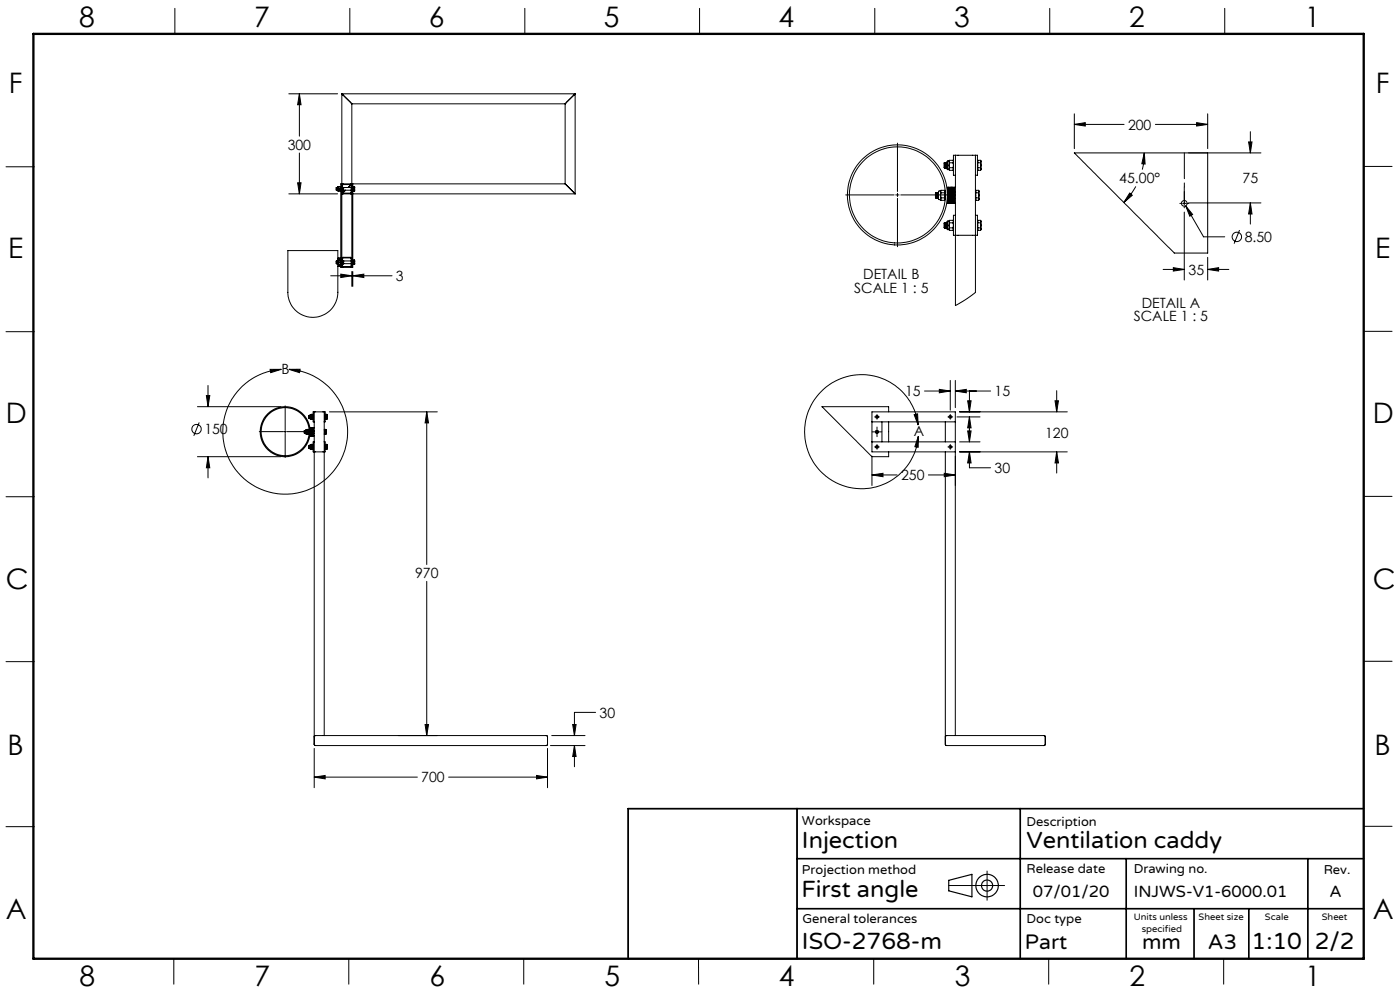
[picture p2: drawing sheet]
<svg xmlns="http://www.w3.org/2000/svg" width="420mm" height="297mm" viewBox="0 0 420 297" stroke-linecap="round" stroke-linejoin="round" font-family="sans-serif">
<g fill="none" stroke="#000" stroke-width=".35">
<path d="M284.6 263.8l7-1.8v6.8l-7-1.8z"/>
<circle cx="296.1" cy="265.4" r="1.66"/>
<circle cx="296.1" cy="265.4" r="3.4"/>
</g>
<g fill="none" stroke="#000" stroke-width=".3">
<path d="M52.5 2.5v7.7M105 2.5v7.7M157.4 2.5v7.7M209.9 2.5v7.7M262.4 2.5v7.7M314.9 2.5v7.7M367.4 2.5v7.7M86.6 28.1h14.7M89.8 28.1l.5 3.3h-1zM89.8 28.1v12.7M102.6 28.1l.3 .4M102.6 28.1h69.9"/>
<path d="M102.6 28.1v52h-.4v-25h.4M102.9 28.5l2.3 2.2M105.2 30.7l.4 .4M105.6 31.1v49h.2v-25M105.6 31.1h63.9M169.5 31.1v24M169.9 30.7l-.4 .4M172.2 28.5l-2.3 2.2M172.5 28.1l-.3 .4M172.5 28.1v30M322.3 37.3l3.3-.5v1zM322.3 34.1v10.5"/>
<path d="M322.3 37.3h14.9M346.6 37.3h15.7M359 36.8l3.3 .5-3.3 .5zM362.3 34.1v10.5M375.1 39.5v6.3M1.8 50h8.5M86.6 58.1h14.7M89.3 54.8h1l-.5 3.3zM89.8 45.9v12.2M100.9 56.2h.1M100.9 57h.1M100.9 56.2v.8"/>
<path d="M100.9 56.2l.1 .1M101 56.3v.6M101 56.9v.1M101 56.9l-.1 .1M101 56.2h.1M101 57h.1M101 56.2v.8M101 56.2v.1M101 56.2l.1 .1M101.1 56.3v.6M101.1 56.9v.1M101.1 56.9l-.1 .1"/>
<path d="M101.1 57h.1M101.1 56.2h.1M101.1 56.2v.1M101.2 56.2v.8M101.2 56.2v.1M101.2 56.3v.6M101.2 56.9l.1 .1M101.2 56.9v.1M101.3 56.2h.1M101.3 57h.1M101.3 56.2v.8M101.3 56.2l-.1 .1"/>
<path d="M101.6 56.9l.1 .4zM101.6 56.3l.1 .3M101.6 56.3v.6M101.6 55.9v.4zM101.7 56.6h.5M101.7 56.6l-.1 .3M102.2 55.9l-.9 .1v1.2l.9 .1M102.2 55.9v.7M102.2 56.6v.7M102.2 55.9h.1M102.2 57.3h.1M102.6 57.7l.3 .4"/>
<path d="M102.6 55.5l.3-.4h2.3l.4 .4M102.6 58.1h.1M102.6 58.1h3M102.8 56.2h.1M102.8 57h.1M102.8 56.2v.8M102.8 56.2v.1M102.8 55.3h2.5v2.6h-2.5zM102.8 56.3v.6M102.8 56.9v.1M102.8 56.9l.1 .1M102.9 56.2h.1"/>
<path d="M102.9 57h.1M102.9 57.7h.1M102.9 56.2v.8M102.9 56.2l-.1 .1M102.9 56.2v.1M102.9 56.3v.6M102.9 56.9l.1 .1M102.9 56.9v.1M103 57h2.3M103 56.2h2.3M103 56.2l-.1 .1M103 56.2v.8"/>
<path d="M103 56.2v.1M103 56.3v.6M103 56.9v.1M103.6 57l-.7 .7M105.3 55.3l-.8 .9M105.6 55.1h.1M105.6 57.7l-.4 .4M105.6 55.1h63.9M105.8 58.1h66.7M105.8 55.9h.5M105.8 57.3h.5M105.9 55.9v1.4"/>
<path d="M105.9 56.6h.4M106.3 55.9l.1 .4M106.3 56.6l.1 .3M106.4 56.9l-.1 .4M106.4 56.3v.6M106.4 56.3l-.1 .3M169.5 55.1l.4 .4M169.9 55.5l2.3 2.2M172.2 57.7l.3 .4M253.7 58.4h14.5M268.7 58.4h1M269.2 42.9v14.5"/>
<path d="M269.2 57.9v1M269.2 59.4v14.5M270.2 58.4h14.5M280.8 57.7h.1M280.8 59.3h.1M280.8 57.7v1.6M280.8 57.7l.1 .2M280.9 57.9v1.3M280.9 59.2l.1 .1M280.9 59.2l-.1 .1M281 57.7v1.6M281 57.7l-.1 .2"/>
<path d="M281 57.7h.1M281 59.3h.1M281 57.7l.1 .2M281.1 57.9v1.3M281.1 59.2l-.1 .1M281.1 59.2l.1 .1M281.2 57.7v1.6M281.2 57.7l-.1 .2M281.2 57.7h.1M281.2 59.3h.1M281.3 57.7v1.6M281.3 57.7l.1 .2"/>
<path d="M281.4 57.9v1.3M281.4 59.2l-.1 .1M281.4 59.2v.1M281.4 57.7v1.6M281.4 57.7v.2M281.4 57.7h.1M281.4 59.3h.1M281.5 57.7v1.6M281.5 57.7l.1 .1M281.6 59.2l-.1 .1M282.2 57.2l-.6 .2v2.4h.6M282.2 59.7v.1"/>
<path d="M282.2 57.2v.2M282.2 57.4v1.1M282.2 58.5v1.2M282.2 57.4l.1 .4M282.2 58.5l.1 .8M282.2 59.7l.1 .3M282.2 59.8l.1 .2M282.3 57.8l-.1 .7M282.3 57.8h1.1M282.3 59.3h1.1M282.3 57l-.1 .2M282.3 57h1.1"/>
<path d="M282.3 59.3l-.1 .4M282.3 57l-.1 .4M283.4 48.7v1.6M283.4 57.8l.1 .7M283.4 57l.1 .4M283.4 48.7h.1M283.4 50.3h.1M283.4 59.3l.1 .4M283.4 48.7l.1 .2M283.5 48.9v1.3M283.5 58.5l-.1 .8M283.5 58.5v1.2"/>
<path d="M283.5 57.4l-.1 .4M283.5 57.4v1.1M283.5 59.7l-.1 .3M283.5 57.7l.1 .2M283.5 50.2l-.1 .1M283.5 50.2l.1 .1M283.6 57.9v1.3M283.6 48.7v1.6M283.6 59.2v.1M283.6 59.2l-.1 .1M283.6 48.7h.1M283.6 50.3h.1"/>
<path d="M283.6 48.7l-.1 .2M283.6 57.8v.1M283.6 48.7l.1 .2M283.7 48.9v1.3M283.7 50.2l-.1 .1M283.7 50.2l.1 .1M283.8 48.7v1.6M283.8 48.7h.1M283.8 50.3h.1M283.8 48.7l-.1 .2M283.8 48.7l.2 .2M284 48.9v1.3"/>
<path d="M284 50.2l.1 .1M284 50.2l-.2 .1M284.1 48.7v1.6M284.1 48.7h.1M284.1 50.3h.1M284.1 48.7l-.1 .2M284.1 48.7v.1M284.2 57.7v.1M284.2 59.3h.1M284.6 56.1v4.8M284.7 48.2l-.6 .2v2.3l.6 .1M284.7 49.5v1.2"/>
<path d="M284.7 49.5l.2 .8M284.7 48.4l.2 .4M284.7 48.4v1.1M284.7 50.7v.1M284.7 48.2v.2M284.7 50.7l.2 .3M284.7 50.8l.2 .2M284.9 48.8l-.2 .7M284.9 48.8h1M284.9 48l-.2 .2M284.9 50.3h1M284.9 51h1"/>
<path d="M284.9 48h1M284.9 50.3l-.2 .4M284.9 48l-.2 .4M285 56.1v4.8M285.4 56.1v4.8M285.8 56.1v4.8M285.9 48.8v1.5M285.9 48v.8M285.9 50.3v.7M285.9 48l.1 .2M286 50.8l-.1 .2M286.2 56.1v4.8"/>
<path d="M286.6 46.5v45.1l3-1.8 3-2.1v-41.2M286.6 46.5h6M286.6 56.1h-2.4v4.8h2.4M286.6 46.5h-.6v6h.6M292.6 57.2h.1M292.6 59.8h.1M292.6 46.5h.6v6h-.6M292.7 57.8h.9M292.7 59.3h.9M293.2 48.2h.1M293.2 50.8h.1M293.3 48.8h.9"/>
<path d="M293.3 50.3h.9M293.6 57.8l.1 .7M293.6 57l.1 .4M293.6 57h-.9v3h.9M293.6 59.3l.1 .4M293.7 58.5l-.1 .8M293.7 57.4v1.1M293.7 57.4l-.1 .4M293.7 58.5v1.2M293.7 59.7l-.1 .3M294.2 48.8l.1 .7M294.2 48l.1 .4"/>
<path d="M294.2 48h-.9v3h.9M294.2 50.3l.1 .4M294.3 49.5l-.1 .8M294.3 49.5v1.2M294.3 50.7l-.1 .3M294.3 48.4l-.1 .4M294.3 48.4v1.1M338.9 57.9l.8 .6-2.6 2.2zM340.7 55.9l-1.8 2.8-1.8 2M343.3 45.8l.2 3.4-1-.1zM343.3 45.8l-.2 3.2-.4 1.8M355.3 56.1v3.8"/>
<path d="M362.3 45.8v30h-10l-30-30h56M374.6 42.5h1l-.5 3.3zM409.1 49.9h8.5M100.9 78.2h.1M100.9 79h.1M100.9 78.2v.8M100.9 78.2l.1 .1M101 78.3v.6M101 78.9v.1M101 78.9l-.1 .1M101 78.2h.1M101 79h.1"/>
<path d="M101 78.2v.8M101 78.2l.1 .1M101 78.2v.1M101.1 78.3v.6M101.1 78.9l-.1 .1M101.1 78.9v.1M101.1 78.2h.1M101.1 79h.1M101.1 78.2v.1M101.2 78.2v.8M101.2 78.2v.1M101.2 78.3v.6"/>
<path d="M101.2 78.9v.1M101.2 78.9l.1 .1M101.3 78.2h.1M101.3 79h.1M101.3 78.2v.8M101.3 78.2l-.1 .1M101.4 79.2v.6M101.4 77.4v.6M101.4 77.4v-2.3h-15v12.5a7.5 7.5 0 0 0 7.5 7.5 7.5 7.5 0 0 0 7.5-7.5v-7.8M101.4 79.8h.8M101.4 77.4h.8M101.6 79.3v.5"/>
<path d="M101.6 77.4v.6M101.6 78.3l.1 .3M101.6 78.3v.6M101.6 78.9l.1 .4zM101.6 78v.3zM101.7 78.6h.5M101.7 78.6l-.1 .3M101.7 79.3v.5M101.7 77.4v.6M102 79.3v.5M102 77.4v.6M102.2 79.3v.5"/>
<path d="M102.2 77.4v.6M102.2 78h-.9v1.2l.9 .1M102.2 78.6v.7M102.2 78v.6M102.2 79.3h.1M102.2 78h.1M102.6 79.7l.3 .4h2.3l.4-.4M102.6 77.5l.3-.4h2.3l.4 .4M102.8 78.2h.1M102.8 79h.1M102.8 78.2v.8M102.8 78.2h2.5"/>
<path d="M102.8 79h2.5M102.8 78.2v.1M102.8 77.4l2.5-.1v2.5l-2.4 .1zM102.8 78.3v.6M102.8 78.9l.1 .1M102.8 78.9v.1M102.9 78.2h.1M102.9 79h.1M102.9 78.2v.8M102.9 78.2l-.1 .1M102.9 78.2v.1M102.9 78.3v.6"/>
<path d="M102.9 78.9v.1M102.9 78.9l.1 .1M103 78.2l-.1 .1M103 78.2v.8M103 78.2v.1M103 78.3v.6M103 78.9v.1M105.8 78h.5M105.8 79.3h.5M105.9 78v1.3M105.9 78.6h.4M106.3 78l.1 .3"/>
<path d="M106.3 78.6l.1 .3M106.4 78.3l-.1 .3M106.4 78.9l-.1 .4M106.4 78.3v.6M282.3 60h1.1M283.4 66.7v1.6M283.4 66.7h.1M283.4 68.3h.1M283.4 66.7l.1 .2M283.5 66.9v1.3M283.5 68.2l.1 .1M283.5 68.2l-.1 .1"/>
<path d="M283.6 66.7v1.6M283.6 66.7h.1M283.6 68.3h.1M283.6 66.7l-.1 .2M283.6 66.7l.1 .2M283.7 66.9v1.3M283.7 68.2l.1 .1M283.7 68.2l-.1 .1M283.8 66.7v1.6M283.8 66.7h.1M283.8 68.3h.1M283.8 66.7l-.1 .2"/>
<path d="M283.8 66.7l.2 .2M284 66.9v1.3M284 68.2l-.2 .1M284 68.2l.1 .1M284.1 66.7v1.6M284.1 68.3h.1M284.1 66.7l-.1 .2M284.7 66.2l-.6 .2v2.3l.6 .1M284.7 67.5l.2 .8M284.7 66.4l.2 .4M284.7 68.6v.2M284.7 66.2v.2"/>
<path d="M284.7 66.4v1.1M284.7 67.5v1.1M284.7 68.6l.2 .4M284.7 68.8l.2 .2M284.9 66.8l-.2 .7M284.9 66.8h1M284.9 68.3h1M284.9 66l-.2 .2M284.9 66h1M284.9 69h1M284.9 66l-.2 .4M284.9 68.3l-.2 .3"/>
<path d="M285.9 66.8v1.5M285.9 66v.8M285.9 68.3v.7M285.9 66l.1 .2M286 68.8l-.1 .2M286.6 64.5h-.6v6h7.2v-6h-.6M293.2 66.2h.1M293.2 68.8h.1M293.3 66.8h.9M293.3 68.3h.9M294.2 66.8l.1 .7M294.2 66l.1 .4"/>
<path d="M294.2 66h-.9v3h.9M294.2 68.3l.1 .3M294.3 67.5l-.1 .8M294.3 67.5v1.1M294.3 66.4l-.1 .4M294.3 66.4v1.1M294.3 68.6l-.1 .4M353.9 61h.4M354.8 61h1M355.3 60.4v1.1M355.3 61.9v.4M355.3 63.6v20.3"/>
<path d="M355.7 61.7l2.1 2.6-.9 .5zM355.7 61.7l5.4 9.3h6.3M356.3 61h.4M356.6 60.8h21.7M362.3 77.1v6.8M371.9 69l-1.7 4M375.1 60.8v6.4M375.1 60.8l.5 3.3h-1zM1.8 99.4h8.5M99.2 82.7h6.4M102.2 82.2l3.4 .5-3.4 .5zM105.6 81.4v4.4"/>
<path d="M105.8 82.7l3.3-.5v1zM105.8 81.4v4.4M105.8 82.7h11.8M348.9 80.7h6.4M352 80.2l3.3 .5-3.3 .5zM362.3 80.7l3.3-.5v1zM362.3 80.7h6.4M409.1 99.3h8.5M61.9 118.6h1l-.5 3.3zM62.4 115.5v6.4M81 110.7h3.4l-3.2 1zM84.4 110.7a18.7 18.7 0 0 0-14.9 28.4 18.7 18.7 0 0 0 32 0 18.7 18.7 0 0 0-14.8-28.4"/>
<path d="M86.7 110.7h3.3l-.1 1zM277.4 117.2h7.7M281.8 116.7l3.3 .5-3.3 .5zM285.1 114v8.9M286.6 117.2l3.3-.5v1zM286.6 117.2h10.6M286.6 114v8.2M290.8 117.2v6.2M317 117.1v6.3M59.2 121.9h25.1M59.2 136.9h25.1M59.8 126.6l-1.7 4"/>
<path d="M62.4 136.9l.5 3.3h-1zM62.4 136.9v6.3M77.8 129.4h7.3M85.3 129.4h.5M85.5 121.6v7.3M85.5 129.1v.5M85.5 129.9v7.2M86.1 129.4h7.2M91.3 129h.1M91.3 129.8h.1M91.3 129v.8M91.3 129l.1 .1"/>
<path d="M91.4 129.1v.6M91.4 129.7v.1M91.4 129.7l-.1 .1M91.4 129h.1M91.4 129.8h.1M91.4 129v.8M91.4 129l.1 .1M91.4 129v.1M91.5 129.1v.6M91.5 129.7l-.1 .1M91.5 129.7v.1M91.5 129v.1"/>
<path d="M91.5 129h.1M91.5 129.8h.1M91.6 129v.8M91.6 129v.1M91.6 129.1v.6M91.6 129.7v.1M91.6 129.7l.1 .1M91.7 129h.1M91.7 129.8h.1M91.7 129v.8M91.7 129v.1M91.7 129l-.1 .1"/>
<path d="M92 128.8h-.3v1.2l.3 .1M92 130v.1M92 128.8v.1M92 128.9v.5M92 129.4v.6M92 128.9l.1 .1M92 129.4l.1 .4M92 130l.1 .2M92 130.1l.1 .1M92.1 129l-.1 .4M92.1 129h.5M92.1 129.8h.5"/>
<path d="M92.1 128.7l-.1 .1M92.1 128.7h.5M92.1 130.2h.5M92.1 129.8l-.1 .2M92.1 128.7l-.1 .2M92.6 129l.1 .4M92.6 128.7l.1 .2M92.6 129.8l.1 .2M92.6 124.5h.1M92.6 125.3h.1M92.6 133.5h.1M92.6 134.3h.1"/>
<path d="M92.6 124.5v.8M92.6 133.5v.8M92.6 124.5l.1 .1M92.6 133.5l.1 .1M92.7 124.6v.7M92.7 133.6v.7M92.7 129.4l-.1 .4M92.7 129.4v.6M92.7 128.9l-.1 .1M92.7 128.9v.5M92.7 130l-.1 .2M92.7 129v.1"/>
<path d="M92.7 125.3h-.1M92.7 125.3h.1M92.7 134.3h.1M92.7 134.3h-.1M92.7 129.1v.6M92.7 129.7v.1M92.7 124.5h.1M92.7 133.5h.1M92.7 124.5v.8M92.7 133.5v.8M92.7 129.1h.1M92.7 124.5l.1 .1"/>
<path d="M92.7 124.5v.1M92.7 133.5v.1M92.7 133.5l.1 .1M92.8 124.6v.7M92.8 133.6v.7M92.8 125.3h-.1M92.8 125.3h.1M92.8 134.3h.1M92.8 134.3h-.1M92.9 124.5h.1M92.9 125.3h.1M92.9 124.5l-.1 .1"/>
<path d="M92.9 133.5h.1M92.9 134.3h.1M92.9 133.5l-.1 .1M92.9 124.5v.8M92.9 133.5v.8M92.9 124.5v.1M92.9 133.5v.1M92.9 124.6v.7M92.9 133.6v.7M93 125.3h.1M93 134.3h.1M93 124.5v.8"/>
<path d="M93 133.5v.8M93 124.5v.1M93 133.5v.1M93 129.8h.1M93.1 129h.1M93.3 128.2v2.4M93.3 124.3l-.3 .1v1.1l.3 .1M93.3 133.3l-.3 .1a.76 .76 0 0 0 .3 1.2M93.3 125v.5M93.3 125l.1 .3M93.3 124.4l.1 .2M93.3 124.4v.6"/>
<path d="M93.3 125.6h.1M93.3 124.3v.1M93.3 125.5l.1 .2M93.3 133.9l.1 .4M93.3 133.4l.1 .2M93.3 134.5v.1M93.3 133.3v.1M93.3 133.4v.5M93.3 133.9v.6M93.3 134.5l.1 .2M93.3 125.6l.1 .1M93.3 134.6l.1 .1"/>
<path d="M93.4 124.6l-.1 .4M93.4 133.6l-.1 .3M93.4 125.3h.5M93.4 124.2l-.1 .1M93.4 134.3h.5M93.4 133.2l-.1 .1M93.4 124.6h.5M93.4 125.7h.5M93.4 124.2h.5M93.4 125.3l-.1 .2M93.4 124.2l-.1 .2M93.4 133.6h.5"/>
<path d="M93.4 133.2h.5M93.4 134.7h.5M93.4 133.2l-.1 .2M93.4 134.3l-.1 .2M93.5 128.2v2.4M93.7 128.2v2.4M93.9 128.2v2.4M93.9 124.6v.7M93.9 124.2v.4M93.9 133.6v.7M93.9 133.2v.4M93.9 134.3v.4"/>
<path d="M93.9 124.2v.1M93.9 133.2v.1M93.9 125.3v.2M93.9 125.5v.2M93.9 125.6v.1M93.9 134.6v.1M94.1 128.2v2.4M94.3 123.4v97h.4M94.3 132.4h-.4v3h3.6v-3h-.2M94.3 123.4h3M94.3 128.2h-1.2v2.4h1.2M94.3 123.4h-.4v3h.4"/>
<path d="M97.3 123.4h.2v3h-.2M97.3 128.8h.1M97.3 130.1h.1M97.3 123.4v97M97.3 129h.4M97.3 129.8h.4M97.5 124.3h.1M97.5 125.6h.1M97.5 133.3h.1M97.5 134.6h.1M97.6 125.3h.4M97.6 134.3h.4"/>
<path d="M97.6 124.6h.4M97.6 133.6h.4M97.7 129l.1 .4M97.7 128.7l.1 .2M97.7 128.7h-.4v1.5h.4M97.7 129.8l.1 .2M97.8 129.4l-.1 .4M97.8 128.9v.5M97.8 128.9l-.1 .1M97.8 129.4v.6M97.8 130l-.1 .2M98 124.6l.1 .4"/>
<path d="M98 124.2l.1 .2M98 133.6l.1 .3M98 133.2l.1 .2M98 124.2h-.4v1.5h.4M98 133.2h-.4v1.5h.4M98 125.3l.1 .2M98 134.3l.1 .2M98.1 125l-.1 .3M98.1 125v.5M98.1 125.5l-.1 .2M98.1 124.4l-.1 .2M98.1 124.4v.6"/>
<path d="M98.1 125.6h.1M98.1 133.9l-.1 .4M98.1 133.9v.6M98.1 133.4l-.1 .2M98.1 133.4v.5M98.1 134.5l-.1 .2M98.1 125.6l-.1 .1M98.8 123.4h32.4M128 123.4l.6 3.3h-1.1zM128 123.4v45.8M261.6 136.7v8.8M261.6 132.4h25"/>
<path d="M261.6 126.4h25M261.7 129.4h.9M262.4 133.9h.2M262.4 125h.2M262.9 133.9h.4M262.9 125h.4M262.9 129.4h.4M263.1 124.2v.2M263.1 124.7v.5M263.1 125.4v.3M263.1 128v.9M263.1 129.2v.5"/>
<path d="M263.1 130v.9M263.1 133.2v.2M263.1 133.7v.5M263.1 134.4v.3M263.6 133.9h.2M263.6 125h.2M263.6 129.4h.9M264.6 126.4v6M266.6 123.4v-1.5h-20l15 15h5v-1.5M266.6 126.4v6M274.2 124.3l1.1-.3 .1 3.4zM275.4 127.4a17.1 17.1 0 0 0-26.3-12.3 17.1 17.1 0 0 0 .7 29 17.1 17.1 0 0 0 25.7-13.4"/>
<path d="M275.5 130.7l-.1 3.4-.9-.2zM283.6 135.4v85h.4M283.6 126.4v6M284.4 133.9h.2M284.4 125h.2M284.8 133.9h.6M284.8 125h.6M285.1 124.2v.2M285.1 124.7v.5M285.1 125.4v.3M285.1 133.2v.2M285.1 133.7v.5"/>
<path d="M285.1 134.4v.3M285.6 133.9h.2M285.6 125h.2M286.6 135.4h-25v-12h25v97M287.1 125h6.9M287.9 123.4h32.3M287.9 135.4h32.3M287.9 132.4h6.1M290.3 120.1h1l-.5 3.3zM290.3 129.1h1l-.5 3.3zM290.8 125l.5 3.2h-1zM290.8 135.4l.5 3.3h-1z"/>
<path d="M290.8 125v7.4M290.8 135.4v4.8h6.4M316.5 120.1h1l-.5 3.3zM317 135.4l.5 3.3h-1zM317 135.4v6.4M1.8 148.9h8.5M261.6 142.3l3.3-.5v1.1zM261.6 142.3h7.5M278.5 142.3h8.1M283.3 141.8l3.3 .5-3.3 .6zM409.1 148.8h8.5M128 174.2v46.2"/>
<path d="M1.8 198.3h8.5M409.1 198.2h8.5M127.5 217.1h1.1l-.6 3.3zM171.8 217.1h1l-.5 3.3zM178.7 213.5h-6.4v6.9M94.3 232.9l3.2-.5v1zM94.3 224.3v11.8M94.3 232.9h30.9M94.7 220.4h2.6M94.7 220.4l-.4 .4v2.3l.4 .3h69.2l.4-.3v-2.3M97.3 220.4h66.6M134.6 232.9h29.7"/>
<path d="M161 232.4l3.3 .5-3.3 .5zM163.9 220.4l.4 .4M164.3 224.3v11.8M165.1 223.4h10.4M165.5 220.4h10M172.3 223.4l.5 3.3h-1zM172.3 223.4v6.4M283.6 220.8v2.3l.4 .3h29.2l.4-.3v-2.3M284 220.4l-.4 .4M284 220.4h29.2M313.2 220.4l.4 .4M1.8 247.8h8.5"/>
<path d="M188.5 242.4h50.6v44.9h-50.6zM409.1 247.6h8.5M284.6 265.4h16.8M296.1 261.1v8.7M52.1 287.3v7.7M104.6 287.3v7.7M157.1 287.3v7.7M209.6 287.3v7.7M262.1 287.3v7.7M314.6 287.3v7.7M367.1 287.3v7.7"/>
<circle cx="269.2" cy="58.4" r="15"/>
<circle cx="269.2" cy="58.4" r="14.4"/>
<circle cx="355.3" cy="61" r=".85"/>
<circle cx="371.1" cy="71" r="1.41"/>
<circle cx="59" cy="128.6" r="1.41"/>
<circle cx="85.5" cy="129.4" r="7.5"/>
<circle cx="85.6" cy="129.4" r="7.2"/>
<circle cx="263.1" cy="124.9" r=".43"/>
<circle cx="263.1" cy="129.4" r=".43"/>
<circle cx="263.1" cy="133.9" r=".43"/>
<circle cx="285.1" cy="133.9" r=".43"/>
<circle cx="285.1" cy="124.9" r=".43"/>
</g>
<path d="M239.1 242.4v44.9M239.1 257.3h170M306.1 242.4v44.9M337.9 257.3v30M392.4 257.3v30M409.1 242.4h-220.6v44.9M239.1 272.3h170M358.2 272.3v15M374.6 272.3v15" fill="none" stroke="#000" stroke-width=".5"/>
<path d="M10 10.2h399.1v277.1h-399.1z" fill="none" stroke="#000" stroke-width=".7"/>
<path d="M355.3 45.8v15" fill="none" stroke="#000" stroke-width=".3" stroke-dasharray="15.2 1.3 1.3 1.3" stroke-dashoffset="7.5"/>
<g fill="#000">
<path d="M374.6 42.5h1l-.5 3.3zM375.1 60.8l.5 3.3h-1z"/>
<path d="M81 110.7h3.4l-3.2 1zM86.7 110.7h3.3l-.1 1zM274.2 124.3l1.1-.3 .1 3.4zM275.5 130.7l-.1 3.4-.9-.2z"/>
<path d="M161 232.4l3.3 .5-3.3 .5zM94.3 232.9l3.2-.5v1zM127.5 217.1h1.1l-.6 3.3zM128 123.4l.6 3.3h-1.1zM61.9 118.6h1l-.5 3.3zM62.4 136.9l.5 3.3h-1zM171.8 217.1h1l-.5 3.3zM172.3 223.4l.5 3.3h-1zM316.5 120.1h1l-.5 3.3zM317 135.4l.5 3.3h-1zM290.8 125l.5 3.2h-1zM290.3 120.1h1l-.5 3.3zM281.8 116.7l3.3 .5-3.3 .5zM286.6 117.2l3.3-.5v1zM290.3 129.1h1l-.5 3.3zM290.8 135.4l.5 3.3h-1zM283.3 141.8l3.3 .5-3.3 .6zM261.6 142.3l3.3-.5v1.1zM89.8 28.1l.5 3.3h-1zM89.3 54.8h1l-.5 3.3zM102.2 82.2l3.4 .5-3.4 .5zM105.8 82.7l3.3-.5v1zM359 36.8l3.3 .5-3.3 .5zM322.3 37.3l3.3-.5v1zM338.9 57.9l.8 .6-2.6 2.2zM343.3 45.8l.2 3.4-1-.1zM355.7 61.7l1.2 3.1 .9-.5zM352 80.2l3.3 .5-3.3 .5zM362.3 80.7l3.3-.5v1z"/>
</g>
<g font-size="8.5">
<text x="23.8" y="8">8</text>
<text x="76.3" y="8">7</text>
<text x="128.7" y="8">6</text>
<text x="181.2" y="8">5</text>
<text x="233.6" y="8">4</text>
<text x="286.3" y="8">3</text>
<text x="338.7" y="8">2</text>
<text x="391.4" y="8">1</text>
<text x="2.7" y="28">F</text>
<text x="412.8" y="28">F</text>
<text x="2.4" y="77.2">E</text>
<text x="412.5" y="77.2">E</text>
<text x="1.8" y="126.8">D</text>
<text x="411.9" y="126.9">D</text>
<text x="1.8" y="176.6">C</text>
<text x="411.9" y="176.7">C</text>
<text x="2.3" y="226.2">B</text>
<text x="412.4" y="226.2">B</text>
<text x="1.7" y="275.4">A</text>
<text x="411.8" y="275.5">A</text>
<text x="23.9" y="295.5">8</text>
<text x="76.4" y="295.5">7</text>
<text x="128.8" y="295.5">6</text>
<text x="181.3" y="295.5">5</text>
<text x="233.7" y="295.5">4</text>
<text x="286.4" y="295.5">3</text>
<text x="338.8" y="295.5">2</text>
<text x="391.5" y="295.5">1</text>
</g>
<g font-size="7.1">
<text x="240.6" y="254">Injection</text>
<text x="308" y="254">Ventilation caddy</text>
<text x="240.4" y="268.8">First angle</text>
<text x="240.6" y="284.3">ISO-2768-m</text>
<text x="375.5" y="284.3">1:10</text>
<text x="394.4" y="284.3">2/2</text>
</g>
<g font-size="6.3">
<text x="307.5" y="284.3">Part</text>
<text x="342.6" y="284.3">mm</text>
<text x="362.4" y="284.3">A3</text>
</g>
<g font-size="4.9">
<text x="309.9" y="268.7">07/01/20</text>
<text x="340.1" y="268.7">INJWS-V1-6000.01</text>
<text x="398.9" y="268.7">A</text>
</g>
<g font-size="4.2">
<text x="338.4" y="38.9">200</text>
<text x="86.3" y="44.9">300</text>
<text x="335.8" y="54.9">45.00°</text>
<text x="372.8" y="54.9">75</text>
<text x="373.4" y="72.5">8.50</text>
<text x="259" y="83.6">DETAIL B</text>
<text x="356.6" y="82.3">35</text>
<text x="118.8" y="84.2">3</text>
<text x="256.3" y="87.8">SCALE 1 : 5</text>
<text x="342.5" y="92.2">DETAIL A</text>
<text x="340.1" y="96.3">SCALE 1 : 5</text>
<text x="84.4" y="112">B</text>
<text x="271.5" y="118.8">15</text>
<text x="298.4" y="118.8">15</text>
<text x="61.3" y="130.1">150</text>
<text x="274.1" y="130.6">A</text>
<text x="313.5" y="131.2">120</text>
<text x="270.3" y="143.9">250</text>
<text x="298.4" y="141.8">30</text>
<text x="124.5" y="173.3">970</text>
<text x="179.9" y="215.1">30</text>
<text x="126.4" y="234.5">700</text>
</g>
<g font-size="3.9">
<text x="240.6" y="247.2">Workspace</text>
<text x="307.9" y="247.4">Description</text>
<text x="240.6" y="262.1">Projection method</text>
<text x="308" y="261.5">Release date</text>
<text x="340.1" y="261.5">Drawing no.</text>
<text x="397.1" y="262.1">Rev.</text>
<text x="240.7" y="276.6">General tolerances</text>
<text x="308" y="276.6">Doc type</text>
</g>
<g font-size="2.8">
<text x="340.1" y="275.6">Units unless</text>
<text x="359.6" y="275.6">Sheet size</text>
<text x="379.5" y="275.8">Scale</text>
<text x="396.5" y="275.6">Sheet</text>
<text x="342.5" y="279.4">specified</text>
</g>
</svg>
